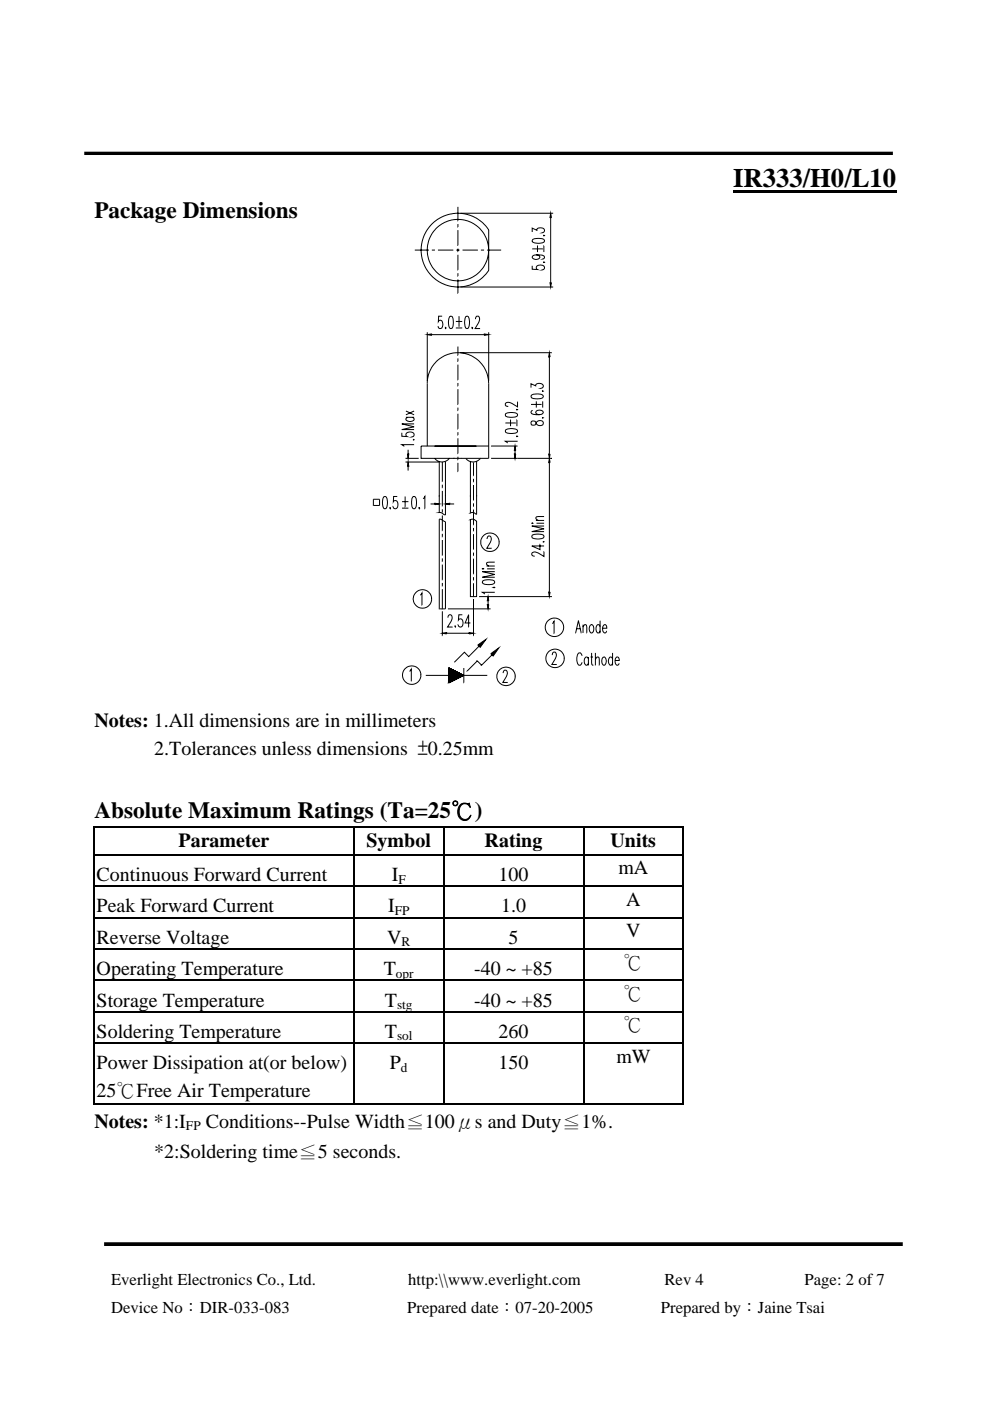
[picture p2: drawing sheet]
<svg xmlns="http://www.w3.org/2000/svg" width="210mm" height="297mm" viewBox="0 0 210 297" stroke-linecap="round" stroke-linejoin="round" font-family="sans-serif">
<path d="M22.1 263.8h169.3" fill="none" stroke="#000" stroke-width=".79" stroke-linecap="butt"/>
<g fill="#000">
<path d="M155.4 40.2h34.6v.6h-34.6zM19.9 175.2h.2v.3h-.2zM74.9 175.2h.3v.3h-.3zM94 175.2h.2v.3h-.2zM123.6 175.2h.2v.3h-.2zM144.8 175.2h.2v.3h-.2zM19.9 181.1h.2v.3h-.2zM19.9 187.8h.2v.3h-.2zM19.9 194.4h.2v.3h-.2zM74.9 181.1h.3v.3h-.3zM74.9 187.8h.3v.3h-.3zM74.9 194.4h.3v.3h-.3z"/>
<path d="M94 181.1h.2v.3h-.2zM94 187.8h.2v.3h-.2zM94 194.4h.2v.3h-.2zM123.6 181.1h.2v.3h-.2zM123.6 187.8h.2v.3h-.2zM123.6 194.4h.2v.3h-.2zM144.8 181.1h.2v.3h-.2zM144.8 187.8h.2v.3h-.2zM144.8 194.4h.2v.3h-.2zM19.9 201.1h.2v.3h-.2zM19.9 207.7h.2v.3h-.2zM19.9 214.4h.2v.3h-.2z"/>
<path d="M74.9 201.1h.3v.3h-.3zM74.9 207.7h.3v.3h-.3zM74.9 214.4h.3v.3h-.3zM94 201.1h.2v.3h-.2zM94 207.7h.2v.3h-.2zM94 214.4h.2v.3h-.2zM123.6 201.1h.2v.3h-.2zM123.6 207.7h.2v.3h-.2zM123.6 214.4h.2v.3h-.2zM144.8 201.1h.2v.3h-.2zM144.8 207.7h.2v.3h-.2zM144.8 214.4h.2v.3h-.2z"/>
<path d="M19.9 221h.2v.3h-.2zM74.9 221h.3v.3h-.3zM94 221h.2v.3h-.2zM123.6 221h.2v.3h-.2zM144.8 221h.2v.3h-.2zM144.8 234h.2v.3h-.2z"/>
</g>
<g fill="none" stroke="#000" stroke-width=".25">
<path d="M19.9 175.4h55M20 175.5v5.6M75 175.5v5.6M75.2 175.4h18.8M94.1 175.5v5.6M94.2 175.4h29.4M123.7 175.5v5.6M123.8 175.4h21M144.9 175.5v5.6M20 181.4v6.4M20 188.1v6.3M20 194.7v6.4"/>
<path d="M20.1 181.3h54.8M20.1 187.9h54.8M20.1 194.6h54.8M75 181.4v6.4M75 188.1v6.3M75 194.7v6.4M75.2 181.3h18.8M75.2 187.9h18.8M75.2 194.6h18.8M94.1 181.4v6.4M94.1 188.1v6.3M94.1 194.7v6.4"/>
<path d="M94.2 181.3h29.4M94.2 187.9h29.4M94.2 194.6h29.4M123.7 181.4v6.4M123.7 188.1v6.3M123.7 194.7v6.4M123.8 181.3h21M123.8 187.9h21M123.8 194.6h21M144.9 181.4v6.4M144.9 188.1v6.3M144.9 194.7v6.4"/>
<path d="M20 201.4v6.3M20 208v6.4M20 214.7v6.3M20.1 201.2h54.8M20.1 207.9h54.8M20.1 214.5h54.8M75 201.4v6.3M75 208v6.4M75 214.7v6.3M75.2 201.2h18.8M75.2 207.9h18.8M75.2 214.5h18.8"/>
<path d="M94.1 201.4v6.3M94.1 208v6.4M94.1 214.7v6.3M94.2 201.2h29.4M94.2 207.9h29.4M94.2 214.5h29.4M123.7 201.4v6.3M123.7 208v6.4M123.7 214.7v6.3M123.8 201.2h21M123.8 207.9h21M123.8 214.5h21"/>
<path d="M144.9 201.4v6.3M144.9 208v6.4M144.9 214.7v6.3M19.9 234.1h55M20 221.3v13M20.1 221.1h54.8M75 221.3v13M75.2 221.1h18.8M75.2 234.1h18.8M94.1 221.3v13M94.2 221.1h29.4M94.2 234.1h29.4"/>
<path d="M123.7 221.3v13M123.8 221.1h21M123.8 234.1h21M144.9 221.3v13"/>
</g>
<path d="M17.9 32.5h171.4" fill="none" stroke="#000" stroke-width=".71" stroke-linecap="butt"/>
<path d="M77.1 39.8h54.5v109.3h-54.5z" fill="#fff"/>
<g fill="none" stroke="#000" stroke-width=".21">
<path d="M87.9 53h3M91.6 53h.6M91.6 47.5a7.8 7.8 0 0 1 12 1.2v8.7a7.8 7.8 0 0 1-11.5 1.7 7.8 7.8 0 0 1-.5-11.6zM92.9 53h3.2M96.8 53h.6M97.1 43.9v2.9M97.1 47.5v.7M97.1 48.8v3.2M97.1 52.7v.7M97.1 54v3.3M97.1 57.9v.7M97.1 59.2v3"/>
<path d="M97.6 45.2h19.7M98.1 53h3.2M102 53h.6M103.3 53h3M112.8 56.3v.8h1.2l-.3-.5a1.06 1.06 0 0 1 1.7 0 .49 .49 0 0 1-.4 .6M112.8 49.2v-.8l1 .4 .2-.3 .5-.2a.74 .74 0 0 1 .9 .7l-.4 .4M112.8 52.8h2.3M113 50.8l1-.3a1.37 1.37 0 0 1 1.4 .5v.1a2.09 2.09 0 0 1-2.6 0zM113.7 54l.4 .1 .4 .4a.89 .89 0 0 1-.8 .5 .89 .89 0 0 1-.9-.5 1.18 1.18 0 0 1 1.5-.5l1 .3 .1 .3-.3 .3M114 52.1v1.3M115.2 55.6h.2zM115.2 50h.2z"/>
<path d="M115.3 52.1v1.3M116.6 59.9h.3l-.1 1zM116.8 45.2l.1 .9h-.3zM116.8 46.1v13.8M90.6 71l.9-.2v.3zM90.6 70.4v10.4M91.5 71h11.2M93.7 67h-.7l-.1 1.2 .6-.3a1.08 1.08 0 0 1 0 1.8 .49 .49 0 0 1-.6-.5M94.5 69.4v.3zM95.5 67a1.86 1.86 0 0 0-.3 2.2l.1 .3 .4 .2a1.43 1.43 0 0 0 .4-1.5l-.2-1-.4-.2M96.6 68.2h1.4M96.6 69.5h1.4"/>
<path d="M97.1 73.5v1.9M97.1 76v.6M97.1 77.3v3.3M97.3 67v2.3M97.6 74.8h19.4M97.6 60.9h19.7M98.7 67.2l.4-.2a1.86 1.86 0 0 1 .4 2.2l-.2 .3-.3 .2a1.86 1.86 0 0 1-.4-2.2zM100.1 69.4v.3l.1-.3M100.8 67.7l.3-.7 .5 .2 .1 .3a3.2 3.2 0 0 1-1 2.2h1.1M102.7 70.8l.9 .2-.9 .1zM103.6 70.4v10.4M116.5 75.7v20.6"/>
<path d="M116.5 74.8l.1 .9h-.3zM85.2 91.8v.7l1.1 .1a.45 .45 0 0 1-.1-.8l.6-.2a.77 .77 0 0 1 1 .7l-.1 .2-.4 .1M86 98h7.2M86 97.2h2.8M86.1 88.5h1.7M86.1 87.1l1.7 .8M86.4 96.3h.3l-.2 .9zM86.4 88.5l-.3 .3v.2l.7 .4 .6-.1 .4-.3v-.2l-.4-.3M86.5 98l.2 .9h-.3zM86.5 95.4v.9M86.5 98.9v.9M87.6 93.2h.2z"/>
<path d="M87.8 94.3h-2.6l.5 .4M87.8 89.9h-2.6l2.6 .6-2.6 .6h2.6M87.8 87.1l-1.7 .8M90.6 94.6v-13.3a6.5 6.5 0 0 1 6.5-6.5 6.5 6.5 0 0 1 6.5 6.5v15.9h-14.3M92.2 97.2a1.97 1.97 0 0 0 3.1 0M93.1 97.9l.1 7.3M93.8 97.9v4.2M94.4 97.8v11.4l-.8-.5h-.5v-3.7M96.2 97.2h.2M97.1 81.2v.7M97.1 82.5v3.3M97.1 86.4v.7"/>
<path d="M97.1 87.7v3.3M97.1 91.6v.7M97.1 92.9v3.3M97.1 96.8v.7M97.1 98.1v1.9M97.9 97.2h.1M98.8 97.2a1.97 1.97 0 0 0 3.1 0M99.7 97.9l.1 7.3M100.4 98v2.9M101 97.8v11.3l-.6-.4-.7 .1v-3.8M103.6 94.6h-14.3v2.6M104.1 97.2h12.9"/>
<path d="M104.1 94.6h5.6M107.1 89.7h2.3M107.3 91.1l.9-.2a1.48 1.48 0 0 1 1.5 .4v.2a1.42 1.42 0 0 1-1.5 .4l-.9-.2zM107.3 87.7l.9-.2a1.42 1.42 0 0 1 1.5 .4v.2a1.42 1.42 0 0 1-1.5 .4l-.9-.2zM108.3 89l-.1 1.4M109.1 96.3h.2l-.1 .9zM109.2 94.6l.1 .9h-.2zM109.2 95.5v.8M109.5 92.5h.2zM109.5 86.8h.2zM109.6 89v1.4M109.7 93.6h-2.6l.5 .3"/>
<path d="M109.7 85.2v1.1a3.1 3.1 0 0 0-2.1-1l-.5 .3v.3l.7 .3M112.6 82.2v-.8l1 .4a.84 .84 0 0 1 .8-.5 .84 .84 0 0 1 .8 .7l-.5 .3M112.6 85.7h2.2M112.7 89.3a.55 .55 0 0 0 .3 .9 .55 .55 0 0 0 .7-.6 .76 .76 0 0 1 .8-.5 .76 .76 0 0 1 .7 .8 .97 .97 0 0 1-1.1 .3 .97 .97 0 0 1-.6-.9zM112.7 83.8l1-.3a1.18 1.18 0 0 1 1.5 .6 1.41 1.41 0 0 1-1.5 .5l-1-.3-.1-.2zM112.9 87l-.2 .1-.1 .4a1.6 1.6 0 0 0 1.7 .4l.5-.1 .4-.3a.89 .89 0 0 0-.8-.5 .89 .89 0 0 0-.8 .5l.3 .3 .4 .1M113.7 85.1v1.3M114.9 88.6h.3zM114.9 82.9h.3zM115.1 85.1v1.3M116.3 96.3h.3l-.1 .9zM116.5 98.1v28.3"/>
<path d="M116.5 97.2l.1 .9h-.3zM79.2 105.9v1.3M79.2 105.9h1.3v1.3h-1.3M81.3 105.4l.4-.1a1.73 1.73 0 0 1 .4 2.1l-.2 .3-.3 .2a1.79 1.79 0 0 1-.4-2.2zM82.7 107.6v.3zM84.2 105.3h-.7l-.1 1.1a.49 .49 0 0 1 .7-.2l.3 .7a.76 .76 0 0 1-.7 1l-.2-.2-.1-.3M85.2 106.4h1.4M85.2 107.7h1.4M85.9 105.3v2.2M87.5 105.4l.4-.1a2.09 2.09 0 0 1 0 2.6h-.2a1.43 1.43 0 0 1-.4-1.5zM88.9 107.6v.3v-.3M89.7 105.7l.4-.4v2.6"/>
<path d="M91.3 106.8h.9M92.2 106.7l.9 .1-.9 .2zM93.1 110.1l1.3 .5v18.5h-1.3zM93.8 102.8v.6M93.8 104.1v3.2M93.8 108v.6M93.8 109.3v3.2M93.8 113.2v.6M93.8 114.5v3.3M93.8 118.4v.7M93.8 119.7v3.3M94.4 106.8l1-.1v.3z"/>
<path d="M95.4 106.8h.9M99.7 110.2l.7-.1 .6 .4v16h-1.3zM100.4 101.5v.7M100.4 102.8v3.3M100.4 106.7v.7M100.4 108v3.3M100.4 111.9v.7M100.4 113.2v3.3M100.4 117.2v.6M100.4 118.4v3.3M103.3 114.3v-.1a.49 .49 0 0 1 .6-.6l.3 .6a3.1 3.1 0 0 1-1 2h1M104.9 119.2l-1.6 .1-.1 .3 .5 .4"/>
<path d="M112.9 113.5l1-.3a1.37 1.37 0 0 1 1.4 .5v.1a2.37 2.37 0 0 1-2.4 .2zM112.9 111l.1-.1-.1-.1-.1 .1 .1 .1M113.6 110.3h1.8M113.7 110.9h1.7M114.5 115.4v1.1l-1.7-.7h2.6M115.1 114.9h.2zM115.4 116.9l-.1 1.1a3.5 3.5 0 0 0-2.1-1l-.3 .2-.1 .4 .2 .3h.4M115.4 111.5h-2.6l2.6 .6-2.6 .6h2.6M115.4 109.5l-1.7 .1-.1 .4 .5 .3M89.1 126.2l.4-.5v2.6M93.8 123.6v.7M93.8 124.9v4.2"/>
<path d="M93.8 134.3l.9-.2v.3zM93.8 129.6v5.2M94.7 134.3h4.8M95 131v-.1a.49 .49 0 0 1 .6-.6l.3 .6a3.1 3.1 0 0 1-1 2h1.1M95 129.1h9M96.5 132.7v.2l.1-.2M98 130.3h-.7l-.1 1.2a.47 .47 0 0 1 .8-.2l.2 .7a.76 .76 0 0 1-.7 .9l-.2-.1-.1-.4M99.5 134.1l.9 .2-.9 .1zM99.7 132.1h-1.1l.8-1.8v2.6M100.4 127v7.8M100.4 122.4v.6M100.4 123.7v2.8"/>
<path d="M101.3 136.8l1.7-1.2-1.2 1.6zM101.6 137l-2.2 2.2-.9-.9-2.2 2.1M101.6 126.5h15.4M102.3 120.6h.2zM102.4 123.1l1-.2a1.37 1.37 0 0 1 1.5 .5v.1a2.09 2.09 0 0 1-2.6 0zM103.2 120h1.7M103.3 120.6h1.6M103.3 128.2h.3l-.1 .9zM103.5 126.5l.1 .9h-.3zM103.5 127.4v.8M104.1 138.6l1.7-1.2-1.2 1.7zM104.3 138.9l-2.2 2.1"/>
<path d="M104.6 124.5h.3zM104.9 125.6h-2.6l.5 .4M104.9 121.2h-2.6l2.6 .6-2.6 .6h2.6M116.3 125.5h.3l-.1 .9zM117.1 132.2l.4-.5v2.6M117.1 138.9l.3-.6h.3l.3 .5a3.2 3.2 0 0 1-1 2.1h1M122.1 134.2l.5-2.6 .7 2.6M122.3 133.3h.7M123.4 139a.53 .53 0 0 0-.2-.5 .53 .53 0 0 0-.6 .1 2.14 2.14 0 0 0 .1 2.4 .61 .61 0 0 0 .7-.6M123.6 132.9l.4-.5 .3 .2 .1 1.6M123.6 132.4v1.8M124.8 139.3v1.7"/>
<path d="M124.8 139.7l-.3-.4a.93 .93 0 0 0-.6 .9 .93 .93 0 0 0 .6 .8l.3-.3M125.2 132.6l.3-.2a1.19 1.19 0 0 1 0 1.8l-.3-.1-.3-.7zM125.2 139.3h.5M125.4 138.4v2.1l.1 .4 .3 .1M126.2 138.4l.1 2.6M126.2 139.8l.4-.5 .4 .1 .1 1.6M127.2 131.6l.1 2.6M127.2 132.8l-.2-.4h-.3l-.3 .4v.6l.3 .8h.3l.3-.4M127.8 133.2h.9v-.3a.47 .47 0 0 0-.6-.5 1.03 1.03 0 0 0 .3 1.8l.3-.4M127.8 139.4l.4-.1 .3 .4v.6l-.3 .7h-.2l-.3-.3-.1-.7zM129.9 138.4v2.6M129.9 139.7l-.3-.4a.93 .93 0 0 0-.6 .9 .93 .93 0 0 0 .6 .8l.3-.3"/>
<path d="M86.8 142.3l.4-.4v2.6M90.3 143.2h4.9M95.2 144l1.6-1.6-1.6 1.7 .5 .4M95.2 143l1-.9-1 1 1.2 1.1zM95.2 142.8l1.3 1.3-1.3-1.2 .8-.9zM95.2 142.7l.7-.7 1.7 1.6M95.2 141.6l3.2 1.6M95.2 141.6v3.2M95.2 142.7l1.4 1.4-1.4-1.4 .8-.7-.8 .7 1.4 1.4M95.2 144l.5 .5 1.8-1.8-1.8 1.8M95.2 143.7l.7 .7 1.7-1.6-1.6 1.6M95.2 143.3l1 1 1.4-1.5-1.5 1.5"/>
<path d="M95.2 141.9l1.9 1.9 .9-.8M95.2 143l1.2 1.2 1.3-1.3 .4 .4 .2-.1M95.2 141.6l2.1 2.1M95.2 142l1.9 1.8M95.2 142l1.8 1.8M95.2 142.2l1.7 1.7M95.2 142.5l1.5 1.5M95.2 142.6l1.5 1.4 1.1-1.1 .3 .4-.2-.3M95.2 142.6l1.4 1.4M95.2 142.9l1.2 1.2M95.2 143.3l1 1-1-.9M95.2 143.8l.7 .6-.7-.6"/>
<path d="M95.2 143.9l.6 .6M95.2 144l.5 .5M95.2 144.1l.5 .4M95.2 144.3l.3 .3M95.2 144.4l.3 .2M95.2 144.7h.1M95.2 141.6h.1M95.3 141.6l1.9 2.1-2-1.9 .1-.1M95.3 141.7l2 2M95.4 141.7l-.2 .1 2 2 .8-.8 .2 .3 .1-.1M95.4 141.7l-.2 .1 2 2-2-1.9M95.4 141.7l-.2 .2"/>
<path d="M95.5 141.8l-.3 .2M95.5 141.8l1.8 1.9-1.9-2-.2 .2M95.5 141.8l-.3 .3 1.8 1.8M95.6 141.8l-.4 .3 1.8 1.8M95.6 141.8l-.4 .4 1.8 1.7M95.6 141.8l1.8 1.9M95.6 141.8l-.4 .4M95.7 141.8l-.5 .5 1.7 1.6-1.7-1.7M95.7 141.9l-.5 .4M95.7 141.9l1.8 1.7M95.8 141.9l-.6 .5 1.6 1.6-1.6-1.7M95.8 141.9l1.7 1.7 .6-.5 .2 .1-.2-.1"/>
<path d="M95.8 141.9l-.6 .5 1.6 1.6M95.8 141.9l-.6 .6 1.6 1.5M95.8 141.9l-.6 .6M95.9 141.9l-.7 .7M95.9 141.9l1.6 1.7M95.9 142l-.7 .6M96 142l1.6 1.6M96.1 142.1l-.9 .9M96.1 142.1l1.5 1.5M96.2 142.1l1.4 1.5M96.2 142.1l-1 1 1.1 1.1-1.1-1M96.3 142.2l-1.1 1"/>
<path d="M96.3 142.2l-1.1 1 1.1 1.1M96.3 142.2l1.4 1.4M96.3 142.2l-1.1 1.1M96.4 142.2l-1.2 1.1M96.4 142.2l-1.2 1.2M96.4 142.2l1.3 1.3M96.5 142.2l-1.3 1.2 .9 .9M96.5 142.3l-1.3 1.2 .9 .8M96.5 142.3l1.2 1.2M96.5 142.3l-1.3 1.2 .8 .8M96.5 142.3l-1.3 1.3 .8 .8M96.6 142.3l-1.4 1.4 .7 .7"/>
<path d="M96.6 142.3l1.1 1.2M96.6 142.3l-1.4 1.4M96.7 142.4l-1.5 1.4M96.9 142.5l-1.7 1.6M96.9 142.5l-1.7 1.7 .4 .4M97 142.5l-1.8 1.7 .4 .4M97 142.5l.9 .9M97 142.5l-1.8 1.8 .4 .3M97 143.9l.9-.9-1 .9M97 142.5l-1.8 1.8M97 142.6l.9 .8M97.1 142.6l-1.9 1.8"/>
<path d="M97.1 142.6l-1.9 1.9M97.2 142.6l-2 1.9 .2 .2M97.2 142.6l-2 2 .1 .1M97.2 142.6l.8 .8M97.3 142.7l-2.1 2 2.1-2M97.3 142.7l-2.1 2M97.3 142.7l.7 .7M97.4 142.7l-2 2M97.4 142.7l-1.9 2-.3-.3M97.5 142.8l-1.7 1.7-.6-.6 1.5-1.5-1.5 1.5M97.5 142.8l.5 .5 .3-.1M97.6 142.8l.5 .5"/>
<path d="M97.7 142.9l-1.2 1.2-1.3-1.2 .9-.8-.9 .8M97.8 142.9l-1.2 1.2M97.8 143.5l-1.2-1.2-1.4 1.5M97.8 143.5l-1-1.1-1.6 1.6M97.8 142.9l-1 1.1M97.9 143.4l-1-.9-1.7 1.6M97.9 142.9l-1.1 1M98 143.4l-.9-.8-1.9 1.9 .2 .2M98 143l-.7 .7M98 143.3l-.6-.6-1.8 1.9M98 143l-.6 .7M98.1 143.1l-.5 .5"/>
<path d="M98.1 143.1l-.4 .4M98.2 143.1l-.4 .4M98.2 143.1l-.3 .3M98.2 143.1l-.2 .3M98.3 143.2h.1M98.3 143.2l-3.1 1.6M98.3 141.6l.1 3.2M98.3 143.2h5M101.2 140.1l-2.1 2.2M101.2 140.1l.9 .9M106.7 142.7v-.1a.49 .49 0 0 1 .6-.5l.2 .2 .1 .5-1 1.9h1.1M130.4 140h.9v-.2a.48 .48 0 0 0-.5-.5l-.3 .4v1l.3 .3h.2l.3-.3"/>
<circle cx="97.1" cy="53" r="6.5"/>
<circle cx="103.9" cy="115" r="1.96"/>
<circle cx="89.6" cy="127" r="1.96"/>
<circle cx="117.6" cy="133" r="1.95"/>
<circle cx="117.7" cy="139.6" r="1.95"/>
<circle cx="87.3" cy="143.1" r="1.96"/>
<circle cx="107.3" cy="143.4" r="1.96"/>
</g>
<g fill="#000">
<path d="M116.6 59.9h.3l-.1 1zM116.8 45.2l.1 .9h-.3zM90.6 71l.9-.2v.3zM102.7 70.8l.9 .2-.9 .1zM116.5 74.8l.1 .9h-.3zM86.5 98l.2 .9h-.3zM86.4 96.3h.3l-.2 .9zM109.2 94.6l.1 .9h-.2zM109.1 96.3h.2l-.1 .9zM116.5 97.2l.1 .9h-.3zM116.3 96.3h.3l-.1 .9zM92.2 106.7l.9 .1-.9 .2z"/>
<path d="M94.4 106.8l1-.1v.3zM93.8 134.3l.9-.2v.3zM99.5 134.1l.9 .2-.9 .1zM101.3 136.8l1.7-1.2-1.2 1.7zM103.5 126.5l.1 .9h-.3zM103.3 128.2h.3l-.1 .9zM104.1 138.6l1.7-1.2-1.2 1.7zM116.3 125.5h.3l-.1 .9z"/>
</g>
<text font-size="5.7" x="155.4" y="39.6">IR333/H0/L10</text>
<g font-size="4.9">
<text x="20" y="46.1">Package Dimensions</text>
<text x="20" y="173.5">Absolute Maximum Ratings (Ta=25℃)</text>
</g>
<g font-size="4.2">
<text x="20" y="154.2">Notes: 1.All dimensions are in millimeters</text>
<text x="32.7" y="160">2.Tolerances unless dimensions ±0.25mm</text>
<text x="37.8" y="179.6">Parameter</text>
<text x="77.7" y="179.6">Symbol</text>
<text x="102.8" y="179.6">Rating</text>
<text x="129.5" y="179.6">Units</text>
<text x="131.1" y="185.4">mA</text>
<text x="20.5" y="186.8">Continuous Forward Current</text>
<text x="83.1" y="186.8">I</text>
<text x="105.7" y="186.8">100</text>
<text x="20.5" y="193.5">Peak Forward Current</text>
<text x="82.3" y="193.5">I</text>
<text x="106.2" y="193.5">1.0</text>
<text x="132.8" y="192">A</text>
<text x="20.5" y="200.1">Reverse Voltage</text>
<text x="82.1" y="200.1">V</text>
<text x="107.8" y="200.1">5</text>
<text x="132.8" y="198.7">V</text>
<text x="20.5" y="206.8">Operating Temperature</text>
<text x="81.4" y="206.8">T</text>
<text x="100.5" y="206.8">-40 ~ +85</text>
<text x="132.2" y="205.4">℃</text>
<text x="20.5" y="213.4">Storage Temperature</text>
<text x="81.6" y="213.4">T</text>
<text x="100.5" y="213.4">-40 ~ +85</text>
<text x="132.2" y="212">℃</text>
<text x="20.5" y="220">Soldering Temperature</text>
<text x="81.6" y="220">T</text>
<text x="105.7" y="220">260</text>
<text x="132.2" y="218.7">℃</text>
<text x="20.5" y="226.7">Power Dissipation at(or below)</text>
<text x="82.7" y="226.7">P</text>
<text x="105.7" y="226.7">150</text>
<text x="130.7" y="225.3">mW</text>
<text x="20.5" y="232.5">25℃Free Air Temperature</text>
<text x="20" y="239.1">Notes: *1:I</text>
<text x="43.6" y="239.1">Conditions--Pulse Width≦100μs and Duty≦1%.</text>
<text x="32.7" y="245.5">*2:Soldering time≦5 seconds.</text>
</g>
<g font-size="3.5">
<text x="23.6" y="272.4">Everlight Electronics Co., Ltd.</text>
<text x="86.6" y="272.4">http:\\www.everlight.com</text>
<text x="140.9" y="272.4">Rev 4</text>
<text x="170.6" y="272.4">Page: 2 of 7</text>
<text x="23.6" y="278.3">Device No：DIR-033-083</text>
<text x="86.4" y="278.3">Prepared date：07-20-2005</text>
<text x="140.1" y="278.3">Prepared by：Jaine Tsai</text>
</g>
<g font-size="2.8">
<text x="84.5" y="187.3">F</text>
<text x="83.7" y="194">FP</text>
<text x="85.1" y="200.6">R</text>
<text x="83.9" y="207.3">opr</text>
<text x="84.2" y="213.9">stg</text>
<text x="84.2" y="220.6">sol</text>
<text x="85" y="227.2">d</text>
<text x="39.4" y="239.7">FP</text>
</g>
</svg>
